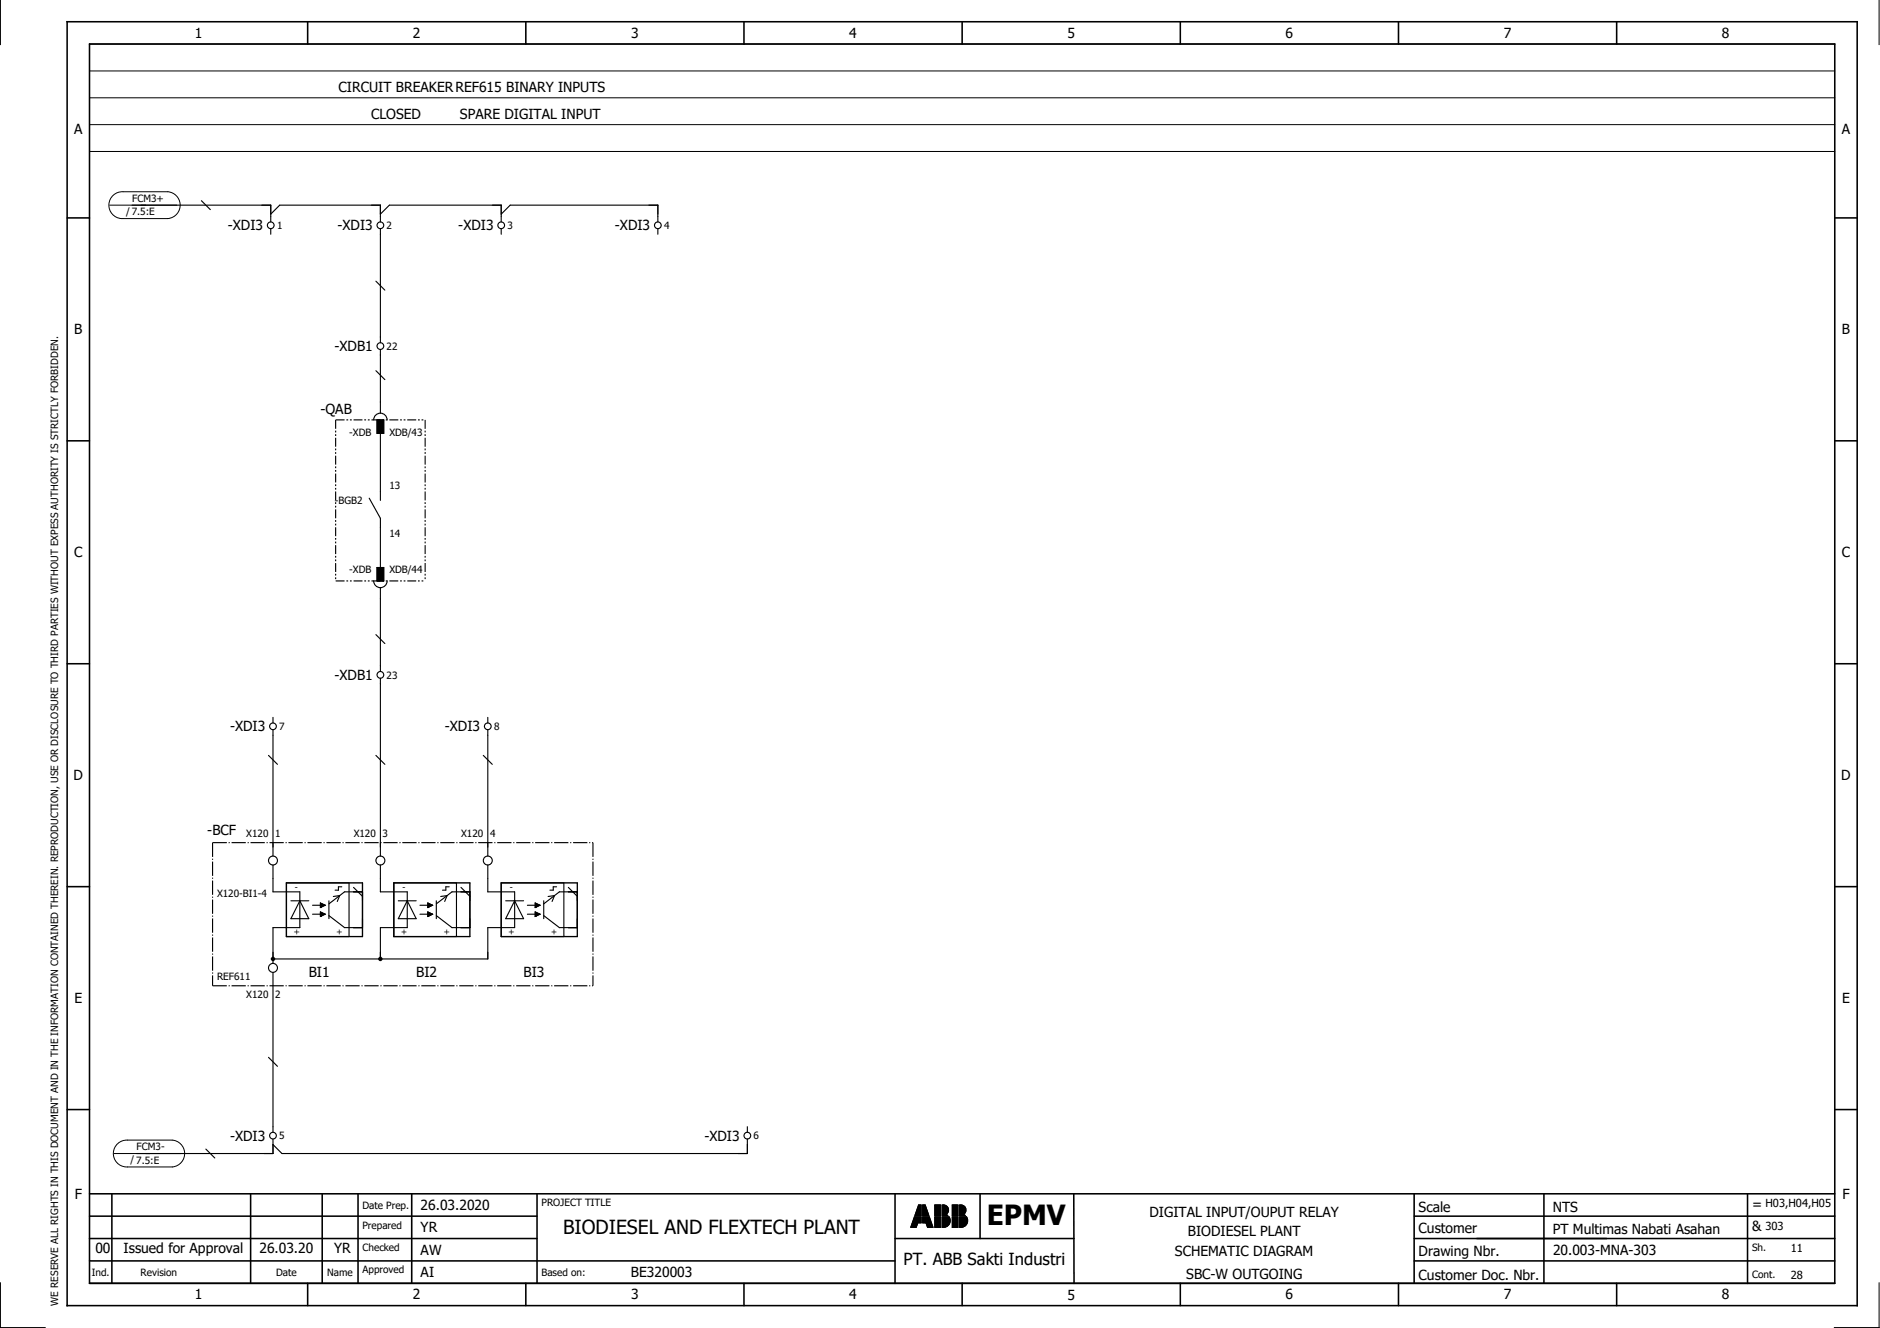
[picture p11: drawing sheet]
<svg xmlns="http://www.w3.org/2000/svg" width="297mm" height="210mm" viewBox="0 0 297 210" stroke-linecap="round" stroke-linejoin="round" font-family="sans-serif">
<g fill="none" stroke="#000" stroke-width=".25">
<path d="M10.6 3.4h282.8v203h-282.8zM14.1 7h275.8v195.8h-275.8zM48.6 3.4v3.6M83.1 3.4v3.6M117.6 3.4v3.6M152 3.4v3.6M186.5 3.4v3.6M221 3.4v3.6M255.4 3.4v3.6M10.6 34.4h3.5M289.9 34.4h3.5M10.6 69.7h3.5"/>
<path d="M289.9 69.7h3.5M10.6 104.9h3.5M289.9 104.9h3.5M10.6 140.1h3.5M289.9 140.1h3.5M10.6 175.4h3.5M289.9 175.4h3.5M14.1 195.8h70.7M14.1 188.7h275.8M14.1 192.2h70.7M14.1 199.3h127.3M17.7 188.7v14.1"/>
<path d="M39.6 188.7v14.1M50.9 188.7v14.1M56.6 188.7v14.1M65.1 188.7v14.1M84.8 188.7v14.1M141.4 195.8h28.3M141.4 188.7v14.2M154.8 188.7v7.1M169.7 188.7v14.2M223.4 195.8h66.5M223.4 188.7v14.1M223.4 192.2h66.5"/>
<path d="M223.4 199.3h66.5M243.9 188.7v14.1M276.1 188.7v14.2M14.1 202.9h275.8M48.6 202.8v3.6M83.1 202.8v3.6M117.6 202.8v3.6M152 202.8v3.6M186.5 202.8v3.6M221 202.8v3.6M255.4 202.8v3.6"/>
</g>
<g fill="none" stroke="#000" stroke-width=".16">
<path d="M.1 0v7M296.9 0v7M14.1 11.2h275.8M14.1 15.5h275.8M14.1 19.7h275.8M14.1 7h275.8M14.1 23.9h275.8M17.3 32.4h10.6M17.9 30.8l1-.4 .5-.1h7.1a2.13 2.13 0 0 1 2 2.1 2.13 2.13 0 0 1-2 2.1h-7.1a2.12 2.12 0 0 1-2-1.3 2.12 2.12 0 0 1 .5-2.4zM18 182.3h10.6M18.6 180.7l1-.4 .6-.1h7a2.13 2.13 0 0 1 2 2.1 2.13 2.13 0 0 1-2 2.1h-7a2.12 2.12 0 0 1-2.1-1.3 2.12 2.12 0 0 1 .5-2.4zM143.9 193.9v.1"/>
<path d="M144 193.7v.3M144 193.6v.4M144.1 193.4v.6M144.1 193.3v.7M144.2 193.1v.9M144.3 193v1M144.3 192.8v1.2M144.4 192.6v1.4M144.4 192.5v1.5M144.5 192.3h1.1v1h-.6l-.2 .7h-.9zM144.5 192.3v1.7M144.6 192v.1"/>
<path d="M144.6 192.3v1.7M144.6 191.8v.3M144.7 191.7v.4M144.7 192.3v1.7M144.8 191.5v.6M144.8 192.3v1.7M144.8 191.4v.7M144.8 192.3v1.6M144.9 191.2v.9M144.9 192.3v1.4M144.9 191.1v1M144.9 192.3v1.3"/>
<path d="M145 190.9v1.2M145 192.3v1.1M145 190.7v1.4M145 192.3v1M145.1 190.6v1.5M145.1 192.3v1M145.1 190.5h.5v1.6h-1.1zM145.1 190.5v1.6M145.2 190.5v1.6M145.2 192.3v1M145.3 190.5v1.6M145.3 192.3v1"/>
<path d="M145.4 190.5v1.6M145.4 192.3v1M145.5 190.5v1.6M145.5 192.3v1M145.8 190.5h.4l.6 1.6h-1zM145.8 192.3h1l.6 1.7h-.9l-.2-.7h-.5zM145.8 190.5v1.6M145.8 192.3v1M145.9 190.5v1.6M145.9 192.3v1M146 190.5v1.6M146 192.3v1"/>
<path d="M146.1 190.5v1.6M146.1 192.3v1M146.2 190.5v1.6M146.2 192.3v1M146.2 190.6v1.5M146.3 190.8v1.3M146.3 192.3v1M146.4 190.9v1.2M146.4 192.3v1.2M146.4 191.1v1M146.4 192.3v1.3M146.5 191.2v.9"/>
<path d="M146.5 192.3v1.5M146.5 191.4v.7M146.5 192.3v1.6M146.6 191.6v.5M146.6 192.3v1.7M146.6 191.7v.4M146.7 191.9v.2M146.7 192.3v1.7M146.7 192v.1M146.8 192.3v1.7M146.8 192.4v1.6M146.9 192.5v1.5"/>
<path d="M147 192.7v1.3M147 192.8v1.2M147.1 193v1M147.1 193.1v.9M147.2 193.3v.7M147.2 193.5v.5M147.3 193.6v.4M147.3 193.8v.2M147.4 193.9v.1M147.7 190.5h.9v1.6h-.9zM147.7 192.3h.9v1.7h-.9zM147.7 190.5v1.6"/>
<path d="M147.7 192.3v1.7M147.8 190.5v1.6M147.8 192.3v1.7M147.9 190.5v1.6M147.9 192.3v1.7M148 190.5v1.6M148 192.3v1.7M148.1 190.5v1.6M148.1 192.3v1.7M148.2 190.5v1.6M148.2 192.3v1.7M148.3 190.5v1.6"/>
<path d="M148.3 192.3v1.7M148.4 190.5v1.6M148.4 192.3v1.7M148.5 190.5v1.6M148.5 192.3v1.7M148.6 190.5v1.6M148.6 192.3v1.7M148.8 190.5a.82 .82 0 0 1 1 .4 .82 .82 0 0 1-.3 1l.3 .2h-1zM148.9 190.5v1.6M148.9 192.3v1.7M149 190.5v1.6M149 192.3v1.7"/>
<path d="M149.1 190.5v1.6M149.1 192.3v1.7M149.2 190.5v1.6M149.2 192.3v1.7M149.3 190.5v1.6M149.3 192.3v1.7M149.4 190.5v1.6M149.4 192.3v1.6M149.5 190.6v1.5M149.5 192.3v1.6M149.6 190.6v1.3M149.6 192v.1"/>
<path d="M149.6 192.3v1.6M149.6 190.7v1.2M149.7 190.7v1.1M149.7 192v.1M149.7 192.3v1.5M149.7 190.8v.9M149.7 192.1h.1M149.8 190.9v.7M149.8 192.3v1.4M149.8 191v.5M149.9 192.3v1.3M150 192.3a1.06 1.06 0 0 1-.9 1.7"/>
<path d="M150 192.3h-1.2v1.7h.3M150 192.4v1.1M150.1 192.5v.9M150.1 192.7v.5M150.4 190.5h1v1.6h-1zM150.4 192.3h1v1.7h-1zM150.5 190.5v1.6M150.5 192.3v1.7M150.6 190.5v1.6M150.6 192.3v1.7M150.7 190.5v1.6M150.7 192.3v1.7"/>
<path d="M150.8 190.5v1.6M150.8 192.3v1.7M150.9 190.5v1.6M150.9 192.3v1.7M151 190.5v1.6M151 192.3v1.7M151.1 190.5v1.6M151.1 192.3v1.7M151.2 190.5v1.6M151.2 192.3v1.7M151.3 190.5v1.6M151.3 192.3v1.7"/>
<path d="M151.6 190.5a.82 .82 0 0 1 1 .4 .82 .82 0 0 1-.4 1l.3 .2h-.9zM151.7 190.5v1.6M151.7 192.3v1.7M151.8 190.5v1.6M151.8 192.3v1.7M151.9 190.5v1.6M151.9 192.3v1.7M152 190.5v1.6M152 192.3v1.7M152.1 190.5v1.6M152.1 192.3v1.7M152.2 190.5v1.6"/>
<path d="M152.2 192.3v1.6M152.3 190.6v1.5M152.3 192.3v1.6M152.3 190.6v1.3M152.3 192v.1M152.4 190.7v1.1M152.4 192v.1M152.4 192.3v1.6M152.4 192.3v1.5M152.5 190.8v.9M152.5 192.1h.1M152.5 192.3v1.5"/>
<path d="M152.5 190.9v.7M152.5 192.3v1.4M152.6 191v.5M152.6 192.3v1.4M152.7 192.3v1.3M152.7 192.3a1.06 1.06 0 0 1-.9 1.7M152.7 192.3h-1.1v1.7h.2M152.8 192.4v1.1M152.8 192.5v.9M152.9 192.7v.5M.1 202.8v7h7M296.9 202.8v7h-7.1"/>
</g>
<g fill="none" stroke="#000" stroke-width=".18">
<path d="M20.9 32.4h21.9v2.7M31.8 31.7l1.4 1.4M42.8 36.1v.9M42.8 33.8l1.4-1.4h15.9v2.7M60.1 33.8l1.4-1.4h17.7v2.7M60.1 36.1v18.1M79.2 33.8l1.4-1.4h23.3v2.7M79.2 36.1v.9M103.9 36.1v.9M59.4 58.6l1.4 1.4M59.4 44.4l1.4 1.5M60.1 55.2v10.1"/>
<path d="M58.3 78.7l1.8 3.2v7.8M59 66.4a1.06 1.06 0 0 1 1.1-1.1 1.06 1.06 0 0 1 1.1 1.1M59.6 66.4h1v2.1h-1zM60.1 68.5v10.6M59 91.8a1.06 1.06 0 0 0 1.1 1.1 1.06 1.06 0 0 0 1.1-1.1M59.6 89.7h1v2.1h-1zM60.1 92.9v13.2M42.4 119.4l1.4 1.4M43.1 113.4v.9M43.1 115.3v20M59.4 119.4l1.4 1.4M59.4 100.3l1.4 1.4"/>
<path d="M60.1 107.2v28.1M76.4 119.4l1.4 1.4M77.1 113.4v.9M77.1 115.3v20M43.1 136.7v4.3h4.3v5.6h-4.3v5.7M45.3 139.5h9.9v8.5h-9.9zM60.1 136.7v4.3h4.2v5.6h-4.2v5M62.2 139.5h9.9v8.5h-9.9zM77.1 136.7v4.3h4.2v5.6h-4.2v5h-34M79.2 139.5h9.9v8.5h-9.9zM43.1 153.7v25.3M46 142.4h2.8"/>
<path d="M47.4 142.4l1.4 2.8h-2.8zM49.4 143.1h2M49.4 144.5h2M50.6 144.9h.1M50.6 143.4h.1M51.4 144.5l-.8 .4M51.4 144.5l-.8-.4v.8M51.4 143.1l-.8-.4v.7M51.4 143.1l-.8 .3M52 142.9l2.4-1.9h2.9v5.6h-2.9l-2.4-1.9M52 142.4v2.8M52.7 141.7l1-.1-.4 .9"/>
<path d="M54 140.2h-.5v.5h-.6M55.9 140.3l1.4 1.4M62.9 142.4h2.9M64.3 142.4l1.5 2.8h-2.9zM66.4 143.1h1.9M66.4 144.5h1.9M67.6 144.9h.1M67.6 143.4h.1M68.3 144.5l-.7 .4M68.3 144.5l-.7-.4v.8M68.3 143.1l-.7-.4v.7M68.3 143.1l-.7 .3"/>
<path d="M68.9 142.9l2.5-1.9h2.8v5.6h-2.8l-2.5-1.9M68.9 142.4v2.8M69.6 141.7l1-.1-.3 .9M71 140.2h-.6v.5h-.5M72.8 140.3l1.4 1.4M79.9 142.4h2.8M81.3 142.4l1.4 2.8h-2.8zM83.3 143.1h2M83.3 144.5h2M84.6 144.9h.1M84.6 143.4h.1M85.3 144.5l-.7 .4"/>
<path d="M85.3 144.5l-.7-.4v.8M85.3 143.1l-.7-.4v.7M85.3 143.1l-.7 .3M85.9 142.9l2.5-1.9h2.8v5.6h-2.8l-2.5-1.9M85.9 142.4v2.8M86.6 141.7l1-.1-.4 .9M87.9 140.2h-.5v.5h-.5M89.8 140.3l1.4 1.4M42.4 167.1l1.4 1.4M118.1 178.1v.9M32.5 181.6l1.4 1.4M43.1 180v2.3h-21.5"/>
<path d="M118.1 180v2.3h-73.6l-1.4-1.4"/>
<circle cx="42.8" cy="35.6" r=".53"/>
<circle cx="60.1" cy="35.6" r=".53"/>
<circle cx="79.2" cy="35.6" r=".53"/>
<circle cx="103.9" cy="35.6" r=".53"/>
<circle cx="60.1" cy="54.7" r=".53"/>
<circle cx="43.1" cy="114.8" r=".53"/>
<circle cx="60.1" cy="106.7" r=".53"/>
<circle cx="77.1" cy="114.8" r=".53"/>
<circle cx="43.1" cy="136" r=".71"/>
<circle cx="60.1" cy="136" r=".71"/>
<circle cx="77.1" cy="136" r=".71"/>
<circle cx="43.1" cy="153" r=".71"/>
<circle cx="43.1" cy="179.5" r=".53"/>
<circle cx="118.1" cy="179.5" r=".53"/>
</g>
<path d="M45.3 139.5h12v8.5h-12zM62.2 139.5h12v8.5h-12zM79.2 139.5h12v8.5h-12z" fill="none" stroke="#000" stroke-width=".21"/>
<path d="M53 66.4h14.2M53 66.4v25.4M67.2 66.4v25.4M53 91.8h14.2" fill="none" stroke="#000" stroke-width=".18" stroke-dasharray="1.4 .3 .3 .3 .3 .3" stroke-linecap="butt"/>
<path d="M59.6 66.4h1v2.1h-1zM59.6 89.7h1v2.1h-1zM50.6 144.1l.8 .4-.8 .4zM50.6 142.7l.8 .4-.8 .3zM67.6 144.1l.7 .4-.7 .4zM67.6 142.7l.7 .4-.7 .3zM84.6 144.1l.7 .4-.7 .4zM84.6 142.7l.7 .4-.7 .3z" fill="#000" stroke="#000" stroke-width=".16"/>
<path d="M59.6 91.8h1M33.6 133.2h60.1M33.6 133.2v22.6M93.7 133.2v22.6M33.6 155.8h60.1" fill="none" stroke="#000" stroke-width=".18" stroke-dasharray="2.3 .3 .2 .3" stroke-linecap="butt"/>
<g fill="#000">
<circle cx="43.1" cy="151.6" r=".35"/>
<circle cx="60.1" cy="151.6" r=".35"/>
</g>
<text font-size="4.4" x="155.9" y="193.6">EPMV</text>
<text font-size="3.1" x="89" y="195.1">BIODIESEL AND FLEXTECH PLANT</text>
<text font-size="2.6" x="142.8" y="200">PT. ABB Sakti Industri</text>
<g font-size="2.2">
<text x="30.8" y="6">1</text>
<text x="65.2" y="6">2</text>
<text x="99.7" y="6">3</text>
<text x="134.2" y="6">4</text>
<text x="168.7" y="6">5</text>
<text x="203.1" y="6">6</text>
<text x="237.6" y="6">7</text>
<text x="272.1" y="6">8</text>
<text x="53.5" y="14.5">CIRCUIT BREAKERREF615 BINARY INPUTS</text>
<text x="11.7" y="21.2">A</text>
<text x="58.6" y="18.7">CLOSED</text>
<text x="72.7" y="18.7">SPARE DIGITAL INPUT</text>
<text x="291" y="21.2">A</text>
<text x="36" y="36.4">-XDI3</text>
<text x="53.3" y="36.4">-XDI3</text>
<text x="72.4" y="36.4">-XDI3</text>
<text x="97.2" y="36.4">-XDI3</text>
<text x="11.7" y="52.9">B</text>
<text x="291" y="52.9">B</text>
<text x="52.8" y="55.5">-XDB1</text>
<text x="50.6" y="65.4">-QAB</text>
<text x="11.7" y="88.1">C</text>
<text x="291" y="88.1">C</text>
<text x="52.8" y="107.5">-XDB1</text>
<text x="36.4" y="115.6">-XDI3</text>
<text x="70.3" y="115.6">-XDI3</text>
<text x="11.6" y="123.3">D</text>
<text x="290.9" y="123.3">D</text>
<text x="32.8" y="132">-BCF</text>
<text x="48.8" y="154.5">BI1</text>
<text x="65.8" y="154.5">BI2</text>
<text x="82.7" y="154.5">BI3</text>
<text x="11.8" y="158.6">E</text>
<text x="291.1" y="158.6">E</text>
<text x="36.4" y="180.3">-XDI3</text>
<text x="111.3" y="180.3">-XDI3</text>
<text x="11.8" y="189.5">F</text>
<text x="66.5" y="191.2">26.03.2020</text>
<text x="224.1" y="191.5">Scale</text>
<text x="245.4" y="191.5">NTS</text>
<text x="276.8" y="191.1">=</text>
<text x="291.1" y="189.5">F</text>
<text x="15.1" y="198">00</text>
<text x="19.5" y="198">Issued for Approval</text>
<text x="41" y="198">26.03.20</text>
<text x="52.8" y="198">YR</text>
<text x="66.5" y="194.8">YR</text>
<text x="181.6" y="192.3">DIGITAL INPUT/OUPUT RELAY</text>
<text x="187.7" y="195.4">BIODIESEL PLANT</text>
<text x="224.1" y="194.9">Customer</text>
<text x="245.4" y="195">PT Multimas Nabati Asahan</text>
<text x="276.8" y="194.6">&amp;</text>
<text x="66.5" y="198.3">AW</text>
<text x="66.5" y="201.8">AI</text>
<text x="99.7" y="201.8">BE320003</text>
<text x="185.6" y="198.6">SCHEMATIC DIAGRAM</text>
<text x="187.4" y="202.1">SBC-W OUTGOING</text>
<text x="224.1" y="198.6">Drawing Nbr.</text>
<text x="224.1" y="202.3">Customer Doc. Nbr.</text>
<text x="245.4" y="198.3">20.003-MNA-303</text>
<text x="30.8" y="205.4">1</text>
<text x="65.2" y="205.4">2</text>
<text x="99.7" y="205.4">3</text>
<text x="134.2" y="205.4">4</text>
<text x="168.7" y="205.4">5</text>
<text x="203.1" y="205.4">6</text>
<text x="237.6" y="205.4">7</text>
<text x="272.1" y="205.4">8</text>
</g>
<g font-size="1.8">
<text x="278.9" y="190.8">H03,H04,H05</text>
<text x="278.9" y="194.3">303</text>
<text x="282.9" y="197.9">11</text>
<text x="282.9" y="202.1">28</text>
</g>
<g font-size="1.6">
<text x="19.9" y="33.9">/ 7.5:E</text>
<text x="20.9" y="31.9">FCM3+</text>
<text x="43.8" y="36.2">1</text>
<text x="61.1" y="36.2">2</text>
<text x="80.2" y="36.2">3</text>
<text x="104.9" y="36.2">4</text>
<text x="61.1" y="55.3">22</text>
<text x="55.2" y="68.9">-XDB</text>
<text x="61.5" y="68.9">XDB/43</text>
<text x="61.5" y="77.4">13</text>
<text x="52.9" y="79.7">-BGB2</text>
<text x="61.5" y="84.9">14</text>
<text x="55.2" y="90.6">-XDB</text>
<text x="61.5" y="90.6">XDB/44</text>
<text x="61.1" y="107.2">23</text>
<text x="44.1" y="115.4">7</text>
<text x="78.1" y="115.4">8</text>
<text x="38.9" y="132.3">X120</text>
<text x="43.5" y="132.3">1</text>
<text x="55.9" y="132.3">X120</text>
<text x="60.5" y="132.3">3</text>
<text x="72.9" y="132.3">X120</text>
<text x="77.4" y="132.3">4</text>
<text x="34.3" y="141.8">X120-BI1-4</text>
<text x="34.3" y="155">REF611</text>
<text x="38.9" y="157.8">X120</text>
<text x="43.5" y="157.8">2</text>
<text x="20.6" y="183.8">/ 7.5:E</text>
<text x="21.6" y="181.8">FCM3-</text>
<text x="44.1" y="180.1">5</text>
<text x="119.1" y="180.1">6</text>
<text x="57.3" y="191">Date Prep.</text>
<text x="85.6" y="190.6">PROJECT TITLE</text>
<text x="57.3" y="194.2">Prepared</text>
<text x="57.3" y="197.8">Checked</text>
<text x="276.8" y="197.7">Sh.</text>
<text x="14.5" y="201.6">Ind.</text>
<text x="22.2" y="201.6">Revision</text>
<text x="43.6" y="201.6">Date</text>
<text x="51.7" y="201.6">Name</text>
<text x="57.3" y="201.3">Approved</text>
<text x="85.6" y="201.6">Based on:</text>
<text x="276.8" y="201.9">Cont.</text>
<text x="9.2" y="206.4" transform="rotate(-90 9.2 206.4)">WE RESERVE ALL RIGHTS IN THIS DOCUMENT AND IN THE INFORMATION CONTAINED THEREIN. REPRODUCTION, USE OR DISCLOSURE TO THIRD PARTIES WITHOUT EXPESS AUTHORITY IS STRICTLY FORBIDDEN.</text>
</g>
<g font-size="1.3">
<text x="46.6" y="140.7">-</text>
<text x="63.6" y="140.7">-</text>
<text x="80.5" y="140.7">-</text>
<text x="47.3" y="147.8" transform="rotate(-90 47.3 147.8)">+</text>
<text x="54" y="147.8" transform="rotate(-90 54 147.8)">+</text>
<text x="64.3" y="147.8" transform="rotate(-90 64.3 147.8)">+</text>
<text x="71" y="147.8" transform="rotate(-90 71 147.8)">+</text>
<text x="81.3" y="147.8" transform="rotate(-90 81.3 147.8)">+</text>
<text x="88" y="147.8" transform="rotate(-90 88 147.8)">+</text>
</g>
</svg>
